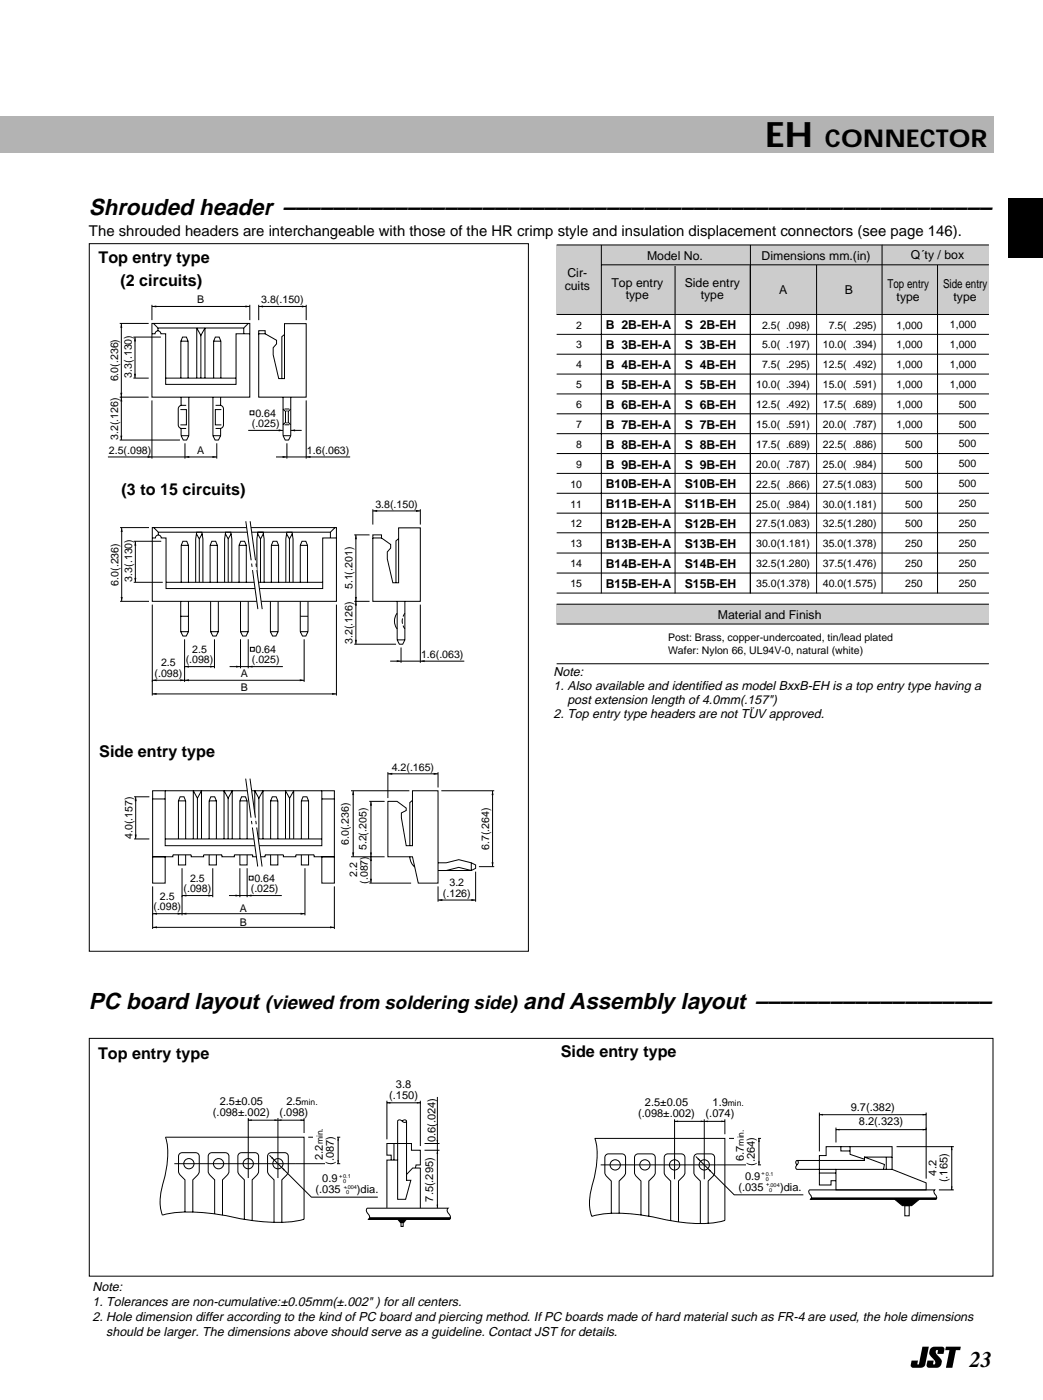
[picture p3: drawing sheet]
<svg xmlns="http://www.w3.org/2000/svg" width="210mm" height="282mm" viewBox="0 0 210 282" stroke-linecap="round" stroke-linejoin="round" font-family="sans-serif">
<path d="M202.9 40h7.1v12h-7.1z" fill-rule="evenodd" fill="#000"/>
<path d="M185.6 271.1h1.3l-.7 3.7a.9 .9 0 0 1-.9 .6h-1.5a.49 .49 0 0 1-.5-.6l.2-.9h1.2l-.1 .8h.3zM187.4 271.4l.6-.3h1.6a.49 .49 0 0 1 .5 .6l-.2 .9h-1.3l.1-.8-.3 .1a1.53 1.53 0 0 0 .8 1.5 1.18 1.18 0 0 1-.7 2h-1.5a.49 .49 0 0 1-.5-.6l.2-.9h1.2l-.1 .8 .4-.1a1.53 1.53 0 0 0-.9-1.5 1.21 1.21 0 0 1 .1-1.7zM190.4 271.1h3l-.2 .7h-.8l-.7 3.6h-1.3l.7-3.6h-.9z" fill="#000"/>
<path d="M0 23.3h200v7.4h-200z" fill="#b3b3b3"/>
<path d="M18 49.1h88.3v142.4h-88.3z" fill="none" stroke="#000" stroke-width=".2"/>
<g fill="#ccc">
<path d="M112 121.6h87v4h-87z"/>
<path d="M112 49.3h87v14h-87z"/>
</g>
<g fill="none" stroke="#000" stroke-width=".2">
<path d="M112 49.3h87M121 49.3v70.2M121 53.3h78M135.9 53.6v65.9M151 53.3v66.2M151 49.3v70.2M164.3 53.3v66.2M177.5 49.3v70.2M188.7 53.3v66.2M24.1 65.1h5.8M24.1 80h5.8M24.4 65.1v23.5"/>
<path d="M26.8 76.1h3.1M26.8 67.9h5.6M27.2 67.9v8.2M30.6 65.1h19.7v14.9h-19.7zM30.6 67.2h.6a.58 .58 0 0 1 .6-.6 .58 .58 0 0 1 .6 .6h.9v10.2h14.2v-10.2h2.8M30.6 61.4v3.1M30.6 61.7h19.7M30.9 65.1l.9 .9h17.3l.9-.9M31.8 66v.6M33.3 76.1h14.2M36.4 76.1v-7.4l.3-.8h.8l.4 .8v7.4M36.4 68.7h1.5"/>
<path d="M36.4 80v1.6M38 80v7.7M39.6 76.1v-10.1l.8 1.5 .8-1.5v10.1M40.4 67.5v8.6M42.8 80v7.7M43 76.1v-7.4l.3-.8h.8l.3 .8v7.4M43 68.7h1.4M44.4 80v1.6M49.1 66v1.2M50.3 61.4v3.1M52.1 66.6h1.3v.6h-1.3zM52.1 67.2v12.8h9.5v-14.8h-4.3v11h-1.2l-1.1-4.8v-1.4l.7-.8v-.7l-2.3-1.3"/>
<path d="M52.1 61.7h9.5M52.1 61.4v3.1M57 80v7.7M57.3 67.3l-.6 .5v8.4M58.5 80v7.7M61.6 61.4v3.1M112 63.3h87M112 67.3h87M112 71.3h87M112 75.3h87M112 79.3h87M21.7 92h21.9"/>
<path d="M24.1 88.6h12.1M30.6 80.6v11.7M36.3 82.5h1.2v3h-1.2M36.4 87.7l.5 .9h.7l.4-.9M36.4 86.2v1.5M36.4 87.7h1.6M37.2 89.3v3M37.5 81.6h-.9a.72 .72 0 0 0-.7 .7v3.2a.72 .72 0 0 0 .7 .8h.9M42.8 87.7l.5 .9h.7l.4-.9M42.8 87.7h1.6M43.4 81.6h.9a.72 .72 0 0 1 .7 .7v3.2a.72 .72 0 0 1-.7 .8h-.9M43.6 89.3v3"/>
<path d="M44.4 86.2v1.5M44.5 82.5h-1.2v3h1.2M50 86.7h7M50.3 82.7h.8v.8h-.8zM55.5 92h15M57 87.7l.4 .9h.7l.4-.9M57 82.4l.5 .4v2.2l-.5 .5M57 87.7h1.5M57.3 82.3h.9M57.3 85.5h.9M57.6 82.7h.3M57.6 85.1h.3"/>
<path d="M57.7 89.3v3M58.5 82.4l-.5 .4v2.2l.5 .5M58.5 86.7h2.2M61.6 80.6v11.7M112 83.3h87M112 87.3h87M112 91.3h87M112 95.3h87M112 99.3h87M24.2 106.2h5.8M24.5 106.2v14.9M26.9 117.2h5.9"/>
<path d="M26.9 109h5.5M27.2 109v8.2M30.6 106.2h37.1v14.9h-37.1zM30.6 108.3h.7a.58 .58 0 0 1 .6-.6 .58 .58 0 0 1 .5 .6h1v10.2h31.5v-10.2h2.8M30.9 106.2l1 .9h34.6l.9-.9M31.9 107.1v.6M33.4 117.2h31.5M36.5 117.2v-7.4l.3-.8h.8l.3 .8v7.4M36.5 109.8h1.4M42.3 117.2v-7.4l.3-.8h.8l.3 .8v7.4M42.3 109.8h1.4M48.1 117.2v-7.4l.4-.8h.7l.4 .8v7.4"/>
<path d="M48.1 109.8h1.5M51.7 117.2v-8.7l.2-1.4h1.1l.2 1.4v8.7M51.8 107.5l.6 1M52.4 108.5v8.7M53 107.5l-.6 1M54.6 117.2v-7.4l.4-.8h.7l.4 .8v7.4M54.6 109.8h1.5M60.4 117.2v-7.4l.4-.8h.7l.4 .8v7.4M60.4 109.8h1.5M66.5 107.1v1.2M71.3 107.7h3.1M71.6 107.7v22"/>
<path d="M75 107.7h1.8v.6h-1.8zM75 108.3v12.8h9.6v-14.8h-4.4v11h-1.1l-1.2-4.8v-1.4l.7-.8v-.7l-1.8-1.3M75 102.5v3.1M75 102.9h9.6M80.2 108.5l-.5 .4v8.4M84.6 102.5v3.1M112 111.3h87M112 103.3h87M112 107.3h87M112 115.4h87M112 119.4h87M24.2 121.1h5.8"/>
<path d="M30.6 121.7v18.3M30.6 137h30.6M30.6 139.7h37.1M36.4 127.2l.4 .9h.7l.4-.9M36.4 124.1h1.5M36.4 127.2h1.5M36.4 121.1v6.1M37.1 128.7v8.6M37.1 134.2h6.1M37.9 121.1v6.1M42.4 127.2l.4 .9h.7l.4-.9M42.4 127.2h1.5"/>
<path d="M42.4 121.1v6.1M43.2 128.7v5.8M43.9 121.1v6.1M46.2 134.2h10.7M48.4 127.2l.4 .9h.7l.5-.9M48.4 127.2h1.6M48.4 121.1v6.1M48.4 128.7v5.8M50 121.1v6.1M50 128.7v5.8M54.4 127.2l.5 .9h.6l.5-.9M54.4 127.2h1.6"/>
<path d="M54.4 121.1v6.1M56 121.1v6.1M60.4 127.2l.5 .9h.6l.5-.9M60.4 124.1h1.6M60.4 127.2h1.6M60.4 121.1v6.1M61.2 128.7v8.6M62 121.1v6.1M67.7 121.7v18.3M71.3 121.1h3.1M71.3 129.7h8.4M79.9 128.8l.5 .9h.6l.5-.9"/>
<path d="M79.9 121.1v7.7M79.9 128.8h1.6M81.5 121.1v7.7M112 121.6h87M112 133.6h87M112 125.6h87"/>
</g>
<g fill="#000">
<path d="M24.4 65.1l.2 .9h-.4zM24.2 79.1h.4l-.2 .9zM27.2 67.9l.2 .8h-.4zM27 75.3h.4l-.2 .8zM30.6 61.7l.9-.2v.4zM49.4 61.5l.9 .2-.9 .2zM52.1 61.7l.8-.2v.4zM60.7 61.5l.9 .2-.9 .2zM24.4 80l.2 .8h-.4zM24.2 87.7h.4l-.2 .9zM29.7 91.8l.9 .2-.9 .2zM37.2 92l.9-.2v.4z"/>
<path d="M42.8 91.8l.8 .2-.8 .2zM56.1 86.5l.9 .2-.9 .2zM56.9 91.8l.8 .2-.8 .2zM58.5 86.7l.9-.2v.4zM61.6 92l.9-.2v.4zM24.5 106.2l.2 .9h-.4zM27.2 109l.2 .9h-.4zM27 116.4h.4l-.2 .8zM71.6 107.7l.2 .9h-.4zM75 102.9l.9-.2v.4zM83.7 102.7l.9 .2-.9 .2zM24.3 120.2h.4l-.2 .9z"/>
<path d="M30.6 137l.9-.2v.4zM30.6 139.7l.9-.2v.4zM36.3 136.8l.8 .2-.8 .2zM37.1 134.2l.9-.2v.4zM37.1 137l.9-.2v.4zM42.3 134l.9 .2-.9 .2zM47.5 134l.9 .2-.9 .2zM50 134.2l.8-.2v.4zM60.3 136.8l.9 .2-.9 .2zM66.8 139.5l.9 .2-.9 .2zM71.6 121.1l.2 .8h-.4zM71.4 128.8h.4l-.2 .9z"/>
<path d="M71.4 120.2h.4l-.2 .9z"/>
</g>
<path d="M49.5 104.9h.8l2.5 17.7h-.9z" fill="#fff"/>
<g fill="none" stroke="#000" stroke-width=".2">
<path d="M39.4 117.2v-8.7l.2-1.4h1l.2 1.4v8.7M39.5 107.5l.6 1M40.1 108.5v8.7M40.7 107.5l-.6 1M45.2 117.2v-8.7l.2-1.4h1.1l.2 1.4v8.7M45.3 107.5l.6 1M45.9 108.5v8.7M46.5 107.5l-.6 1M49.5 104.9l1 7.9M50.3 104.9l1.1 7.9M50.6 113.5l.1 .6M50.8 114.8l1.1 7.8"/>
<path d="M51.5 113.5l.1 .6M51.7 114.8l1.1 7.8M57.5 117.2v-8.7l.2-1.4h1.1l.2 1.4v8.7M57.7 107.5l.5 1M58.2 108.5v8.7M58.8 107.5l-.6 1M50.4 130.3h.8v.8h-.8zM78.5 133.1h14.9M79.9 123.5a2.51 2.51 0 0 0 0 3.1M80.7 130.4v3M81 124.5v1.1M81.1 126l.4 .6"/>
<path d="M81.5 123.5l-.4 .6M84.6 121.7v11.7"/>
</g>
<path d="M79.8 132.9l.9 .2-.9 .2zM84.6 133.1l.9-.2v.4z" fill="#000"/>
<g fill="#fff">
<path d="M31.4 134.6h5v2h-5z"/>
<path d="M37.7 131.9h4.9v1.9h-4.9z"/>
</g>
<g fill="none" stroke="#000" stroke-width=".2">
<path d="M30.7 159.2h2.5v11.1h31.6v-11.1h2.5v13.3h-4.1v-.4h-3.7v.4h-2.5v-.4h-3.7v.4h-2.5v-.4h-3.6v.4h-2.5v-.4h-3.7v.4h-2.5v-.4h-3.7v.4h-4.1zM33.2 159.2h31.6M30.7 172.5h2.5v5.3h-2.5zM30.7 160.9h2.5M33.2 168.9h31.6M35.9 168.9v-7.7l.3-.8h.8l.4 .8v7.7M35.9 172.1v2h1.5v-2M35.9 161.2h1.5M38.9 168.9v-9.7l.8 1.5 .9-1.5v9.7M39.7 160.7v8.2M42.1 168.9v-7.7l.3-.8h.8l.3 .8v7.7M42.1 172.1v2h1.4v-2"/>
<path d="M42.1 161.2h1.4M45.1 168.9v-9.7l.8 1.5 .8-1.5v9.7M45.9 160.7v8.2M48.3 168.9v-7.7l.3-.8h.8l.3 .8v7.7M48.3 172.1v2h1.4v-2M48.3 161.2h1.4M51.3 168.9v-9.7l.8 1.5 .8-1.5v9.7M52.1 160.7v8.2M54.5 168.9v-7.7l.3-.8h.8l.3 .8v7.7M54.5 172.1v2h1.4v-2M54.5 161.2h1.4M57.5 168.9v-9.7l.8 1.5 .8-1.5v9.7"/>
<path d="M58.3 160.7v8.2M60.6 168.9v-7.7l.4-.8h.8l.3 .8v7.7M60.6 172.1v2h1.5v-2M60.6 161.2h1.5M64.8 172.5h2.5v5.3h-2.5zM64.8 160.9h2.5M78.1 161.3h1.8l1.8 1.4v.5l-.9 .5v.9l.9 5.7h1.3v-11.1h5.2v18.6h-4l-1.2-5.3h-4.9zM82.5 172.5a2.76 2.76 0 0 0 .9 2M83 161.1l-.5 .5v8.7M88.2 173.7h1.6l2.5-.6 2.5 .6M88.2 175.3h1.6l2.5-.7 2.5 .7zM94.8 173.7l.9 .4v.7l-.9 .5"/>
<path d="M94.8 173.7v1.6"/>
</g>
<path d="M49.4 156.8h.9l2.4 17.7h-.8z" fill="#fff"/>
<g fill="none" stroke="#000" stroke-width=".2">
<path d="M49.4 156.8l1.1 7.8M50.3 156.8l1.1 7.8M70.6 159.2h11.8M71.1 159.2v13.3M78.1 155.5v5.2M78.1 155.8h10.1M88.2 155.5v3M88.8 159.2h10.7M99.1 159.2v15.3M27 160.4h3.1M27 168.9h3.1M27.3 160.4v8.5"/>
<path d="M30.7 178.5v8.5M36.6 174.8v9.5M42.8 174.8v5.8M48.3 174.8v5.8M49.7 174.8v5.8M50.2 176.4h.7v.8h-.7zM50.6 165.3l.1 .6M50.8 166.6l1.1 7.9M51.5 165.3l.1 .6M51.7 166.6l1 7.9M61.4 174.8v9.5M67.3 178.5v8.5"/>
<path d="M70.6 172.5h6.8M74.3 161.3h3.1M74.3 177.8h8.4M74.7 161.3v16.5M88.2 178.5v3M95.7 175.5v6M96.4 174.5h3.1M30.7 184h30.7M30.7 186.7h36.6M36.6 180.3h6.2M46.1 180.3h10.6M88.2 181.2h7.5"/>
<path d="M18 209.1h181.8v47.8h-181.8zM33.3 229h27.9v16.5a30.9 30.9 0 0 1-13.3-.2 37.6 37.6 0 0 0-14.2-.9l-1 .2a12.5 12.5 0 0 1 .5-7.8 15.5 15.5 0 0 0 .1-7.8zM35.1 234.3h33.4M50 225.1v12.1M50 225.5h11.2M54.2 232.6l8.5 8.4h13.3M55.9 225.1v12.1M61.2 225.1v3M62 229h6.5M68.1 229v5.3M77.9 221.6v7.8M77.9 222h6.7"/>
<path d="M79.3 230.2h-1.4v2.4h.8v1M80 233.6v-3.4h1.8v7.4M80.9 225.7l-.5-.2-.4 .2v4.5h-.7v3.4M80.9 225.7l.5 .3 .4-.3M80.9 225.7l.5-.2 .4 .2M81.8 225.7v4.5h1v1.4h1.8v2.9h-.9l-.1 .7M84.6 221.6v9.1M85.4 230.2h3M85.4 231.6h3M88 220.9v22.4M37.2 244v-6.5a2.64 2.64 0 0 1-1.3-1.6v-3.1a.72 .72 0 0 1 .8-.7h2.7a.72 .72 0 0 1 .7 .7v3.1a2.64 2.64 0 0 1-1.3 1.6v6.6M43.2 244.4v-6.9a2.64 2.64 0 0 1-1.3-1.6v-3.1a.72 .72 0 0 1 .7-.7h2.7a.72 .72 0 0 1 .8 .7v3.1a2.64 2.64 0 0 1-1.3 1.6v7.1"/>
<path d="M49.2 245.5v-8a2.64 2.64 0 0 1-1.3-1.6v-3.1a.72 .72 0 0 1 .7-.7h2.7a.72 .72 0 0 1 .7 .7v3.1a2.64 2.64 0 0 1-1.3 1.6v8.2M55.1 246.1v-8.6a2.64 2.64 0 0 1-1.3-1.6v-3.1a.72 .72 0 0 1 .8-.7h2.7a.72 .72 0 0 1 .7 .7v3.1a2.64 2.64 0 0 1-1.3 1.6v8.6M73.9 243.3h16.3a.91 .91 0 0 0 .3 1.3l.1 .6-.1 .3h-16.3a.91 .91 0 0 0-.3-1.4l-.2-.6zM77.9 243.3v-9.7h2.1v7.9h1.6l1.1-3.9h-.9v-1.1l1.2-1.3h1.6v8.1M80.7 246.2h.4v.7h-.4z"/>
<circle cx="38" cy="234.3" r="1.03"/>
<circle cx="44" cy="234.3" r="1.03"/>
<circle cx="50" cy="234.3" r="1.03"/>
<circle cx="55.9" cy="234.3" r="1.03"/>
</g>
<g fill="#000">
<path d="M78.1 155.8l.8-.2v.4zM87.3 155.6l.9 .2-.9 .2zM27.3 160.4l.2 .9h-.4zM27.1 168h.4l-.2 .9zM71.1 159.2l.2 .9h-.4zM70.9 171.6h.4l-.2 .9zM74.7 161.3l.2 .9h-.4zM74.7 172.5l.2 .9h-.4zM74.5 176.9h.4l-.2 .9zM74.5 171.6h.4l-.2 .9zM99.1 159.2l.2 .9h-.4zM98.9 173.6h.4l-.2 .9z"/>
<path d="M30.7 184l.9-.2v.4zM30.7 186.7l.9-.2v.4zM35.8 183.8l.8 .2-.8 .2zM36.6 180.3l.9-.2v.4zM36.6 184l.9-.2v.4zM41.9 180.1l.9 .2-.9 .2zM47.4 180.1l.9 .2-.9 .2zM49.7 180.3l.9-.2v.4zM60.5 183.8l.9 .2-.9 .2zM66.4 186.5l.9 .2-.9 .2zM88.2 181.2l.8-.2v.4zM94.8 181l.9 .2-.9 .2z"/>
<path d="M50 225.5l.7-.1v.3zM54.8 232.9l.4 .7-.6-.4zM55.2 225.4l.7 .1-.7 .2zM55.9 225.5l.7-.1v.3zM56.7 235l.6 .4-.2 .3zM60.5 225.4l.7 .1-.7 .2zM68.1 229l.1 .7h-.3zM67.9 233.6h.3l-.1 .7zM77.9 222l.7-.1v.3zM83.9 221.9l.7 .1-.7 .2zM87.9 229.5h.3l-.2 .7zM88 231.6l.2 .7h-.3z"/>
<path d="M87.9 242.5h.3l-.2 .8z"/>
</g>
<path d="M74.4 245.2h16.2l-.1 .3h-16.3zM80 245.5h1.8l-.6 .7h-.6z" fill="#000" stroke="#000" stroke-width=".2"/>
<g fill="#fff">
<path d="M63 227.5h2.4v6.2h-2.4z"/>
<path d="M65.4 228.3h2.4v6.3h-2.4z"/>
</g>
<g fill="none" stroke="#000" stroke-width=".2">
<path d="M119.7 229.2h26.2v16.5a26.2 26.2 0 0 1-12.2-.2 34.5 34.5 0 0 0-13.6-.9l-1 .3a12.5 12.5 0 0 1 .5-7.9 15.5 15.5 0 0 0 .1-7.8zM120.9 234.5h32.3M135.8 225.4v12M135.8 225.8h10.1M140 232.8l7.8 7.8h13.9M141.7 225.4v12M145.9 225.4v3M146.7 229.2h6.5M152.7 229.2v5.3M160.4 234.5l-.3 .5 .3 .4h4.5v.8h3.3M160.4 233.6l.3 .4-.3 .5M160.4 233.6l-.3 .4 .3 .5"/>
<path d="M162.9 239.6h25.2a.76 .76 0 0 0 .3 1.1l.1 .5-.2 .3h-25.1a.76 .76 0 0 0-.3-1.2l-.1-.5zM164.9 236.2v2.4h2.3v-.9h1M164.9 224v7.8M164.9 224.4h21.5M168.2 227v3M168.2 227.4h18.2M169.2 230.9h1.9M171.1 231.7h-1.9v-.8h-2.9v1.8h-1.4v.9h-4.5M171.1 233.6h2.9v-.6l4 1.4-.2 1h-9.6v4.2h18.2v-1.4l-6.9-2.8h-1.7M174 233.6h-9.1v1.8h3.3M174 233h5.5v-2.1h-8.4v1.5l2.9 1M178.4 233v2.4"/>
<path d="M179.5 233v2.4M180.4 230.9h11.6M186.4 224v13.3M188.9 239.6h3.1M191.5 230.9v8.7M123 244.3v-6.5a2.64 2.64 0 0 1-1.3-1.7v-3.1a.72 .72 0 0 1 .7-.7h2.8a.72 .72 0 0 1 .7 .7v3.1a2.64 2.64 0 0 1-1.3 1.7v6.5M129 244.7v-6.9a2.64 2.64 0 0 1-1.3-1.7v-3.1a.72 .72 0 0 1 .7-.7h2.7a.72 .72 0 0 1 .8 .7v3.1a2.64 2.64 0 0 1-1.3 1.7v7.1M135 245.8v-8a2.64 2.64 0 0 1-1.3-1.7v-3.1a.72 .72 0 0 1 .7-.7h2.7a.72 .72 0 0 1 .7 .7v3.1a2.64 2.64 0 0 1-1.3 1.7v8.2M142.5 246.3v-8.5a2.64 2.64 0 0 0 1.3-1.7v-3.1a.72 .72 0 0 0-.7-.7h-2.7a.72 .72 0 0 0-.8 .7v3.1a2.64 2.64 0 0 0 1.3 1.7v8.5M182.1 242.7h.9v2.1h-.9z"/>
<circle cx="123.8" cy="234.5" r="1.03"/>
<circle cx="129.8" cy="234.5" r="1.03"/>
<circle cx="135.8" cy="234.5" r="1.03"/>
<circle cx="141.7" cy="234.5" r="1.03"/>
</g>
<g fill="#000">
<path d="M135.8 225.8l.7-.2v.3zM140.4 233.4l.2-.2 .4 .6zM141 225.6l.7 .2-.7 .1zM141.7 225.8l.7-.2v.3zM142.5 235.3l.6 .4-.2 .2zM145.2 225.6l.7 .2-.7 .1zM152.7 229.2l.2 .7h-.3zM152.6 233.8h.3l-.2 .7zM164.9 224.4l.7-.1v.3zM168.2 227.4l.7-.1v.3zM185.7 227.3l.7 .1-.7 .2zM185.7 224.3l.7 .1-.7 .2z"/>
<path d="M191.4 238.9h.3l-.2 .7zM191.5 230.9l.2 .7h-.3z"/>
</g>
<path d="M163.3 241.2h25.2l-.2 .3h-25.1zM180 241.5h5l-1.5 1.2h-1.9z" fill="#000" stroke="#000" stroke-width=".2"/>
<g fill="#fff">
<path d="M147.7 227.7h2.4v6.3h-2.4z"/>
<path d="M150.1 228.5h2.4v6.3h-2.4z"/>
</g>
<text font-size="7.1" x="154.1" y="29.7">EH</text>
<text font-size="4.9" x="166" y="29.7">CONNECTOR</text>
<g font-size="4.6">
<text x="17.9" y="43.2">Shrouded header –––––––––––––––––––––––––––––––––––––––––––––––––––––––––</text>
<text x="17.9" y="203.2">PC board layout</text>
<text x="105.3" y="203.2">and Assembly layout –––––––––––––––––––</text>
</g>
<text font-size="4.5" x="195.2" y="275.2">23</text>
<text font-size="3.8" x="53.4" y="203.2">(viewed from soldering side)</text>
<g font-size="3.2">
<text x="19.8" y="53">Top entry type</text>
<text x="24.2" y="57.5">(2 circuits)</text>
<text x="24.5" y="99.7">(3 to 15 circuits)</text>
<text x="20" y="152.3">Side entry type</text>
<text x="19.7" y="213.3">Top entry type</text>
<text x="112.9" y="212.9">Side entry type</text>
</g>
<text font-size="3" x="17.9" y="47.5">The shrouded headers are interchangeable with those of the HR crimp style and insulation displacement connectors (see page 146).</text>
<g font-size="2.6">
<text x="111.4" y="136">Note:</text>
<text x="111.4" y="138.8">1. Also available and identified as model BxxB-EH is a top entry type having a</text>
<text x="114.2" y="141.7">post extension length of 4.0mm(.157&quot;)</text>
<text x="111.4" y="144.5">2. Top entry type headers are not TUV approved.</text>
<text x="150.7" y="144.1">¨</text>
<text x="18.6" y="263">1. Tolerances are non-cumulative:±0.05mm(±.002&quot; ) for all centers.</text>
<text x="18.6" y="260">Note:</text>
<text x="18.6" y="266">2. Hole dimension differ according to the kind of PC board and piercing method. If PC boards made of hard material such as FR-4 are used, the hole dimensions</text>
<text x="21.4" y="269">should be larger. The dimensions above should serve as a guideline. Contact JST for details.</text>
</g>
<g font-size="2.5">
<text x="130.2" y="52.4">Model No.</text>
<text x="153.3" y="52.4">Dimensions mm.(in)</text>
<text x="183.3" y="52.2">Q´ty / box</text>
<text x="113.6" y="58.3">cuits</text>
<text x="114.2" y="55.9">Cir-</text>
<text x="123.1" y="57.8">Top entry</text>
<text x="137.8" y="57.8">Side entry</text>
<text x="156.8" y="59.1">A</text>
<text x="170" y="59.1">B</text>
<text x="178.6" y="58.1">Top entry</text>
<text x="189.8" y="58.1">Side entry</text>
<text x="125.9" y="60.3">type</text>
<text x="141" y="60.3">type</text>
<text x="180.4" y="60.5">type</text>
<text x="191.9" y="60.5">type</text>
<text x="121.9" y="66.3">B 2B-EH-A</text>
<text x="121.9" y="70.3">B 3B-EH-A</text>
<text x="137.8" y="66.3">S 2B-EH</text>
<text x="137.8" y="70.3">S 3B-EH</text>
<text x="121.9" y="74.3">B 4B-EH-A</text>
<text x="137.8" y="74.3">S 4B-EH</text>
<text x="121.9" y="78.3">B 5B-EH-A</text>
<text x="121.9" y="82.3">B 6B-EH-A</text>
<text x="137.8" y="78.3">S 5B-EH</text>
<text x="137.8" y="82.3">S 6B-EH</text>
<text x="121.9" y="86.3">B 7B-EH-A</text>
<text x="137.8" y="86.3">S 7B-EH</text>
<text x="121.9" y="90.3">B 8B-EH-A</text>
<text x="121.9" y="94.3">B 9B-EH-A</text>
<text x="137.8" y="90.3">S 8B-EH</text>
<text x="137.8" y="94.3">S 9B-EH</text>
<text x="121.9" y="98.4">B10B-EH-A</text>
<text x="137.8" y="98.4">S10B-EH</text>
<text x="121.9" y="102.4">B11B-EH-A</text>
<text x="121.9" y="106.4">B12B-EH-A</text>
<text x="137.8" y="102.4">S11B-EH</text>
<text x="137.8" y="106.4">S12B-EH</text>
<text x="121.9" y="110.4">B13B-EH-A</text>
<text x="137.8" y="110.4">S13B-EH</text>
<text x="121.9" y="114.4">B14B-EH-A</text>
<text x="121.9" y="118.4">B15B-EH-A</text>
<text x="137.8" y="114.4">S14B-EH</text>
<text x="137.8" y="118.4">S15B-EH</text>
<text x="144.5" y="124.6">Material and Finish</text>
</g>
<g font-size="2.2">
<text x="78.3" y="221.2">(.150)</text>
<text x="79.7" y="219">3.8</text>
<text x="42.9" y="224.7">(.098±.002)</text>
<text x="44.2" y="222.5">2.5±0.05</text>
<text x="56.2" y="224.7">(.098)</text>
<text x="57.6" y="222.5">2.5</text>
<text x="128.4" y="224.9">(.098±.002)</text>
<text x="129.8" y="222.7">2.5±0.05</text>
<text x="142" y="224.9">(.074)</text>
<text x="143.4" y="222.7">1.9</text>
<text x="171.2" y="223.6">9.7(.382)</text>
<text x="172.9" y="226.6">8.2(.323)</text>
<text x="65" y="233.5" transform="rotate(-90 65 233.5)">2.2</text>
<text x="87.6" y="230" transform="rotate(-90 87.6 230)">0.6(.024)</text>
<text x="149.7" y="233.7" transform="rotate(-90 149.7 233.7)">6.7</text>
<text x="64.9" y="238">0.9</text>
<text x="67.2" y="234.5" transform="rotate(-90 67.2 234.5)">(.087)</text>
<text x="148.6" y="239.7">(.035</text>
<text x="149.9" y="237.5">0.9</text>
<text x="151.9" y="234.8" transform="rotate(-90 151.9 234.8)">(.264)</text>
<text x="157" y="239.7">)dia.</text>
<text x="188.5" y="236.7" transform="rotate(-90 188.5 236.7)">4.2</text>
<text x="190.7" y="238.1" transform="rotate(-90 190.7 238.1)">(.165)</text>
<text x="63.5" y="240.2">(.035</text>
<text x="71.8" y="240.2">)dia.</text>
<text x="87.2" y="241.9" transform="rotate(-90 87.2 241.9)">7.5(.295)</text>
</g>
<g font-size="2.1">
<text x="39.7" y="61">B</text>
<text x="52.6" y="61">3.8(.150)</text>
<text x="116" y="66.1">2</text>
<text x="116" y="70.1">3</text>
<text x="153.4" y="66.1">2.5( .098)</text>
<text x="153.4" y="70.1">5.0( .197)</text>
<text x="165.6" y="70.1">10.0( .394)</text>
<text x="166.8" y="66.1">7.5( .295)</text>
<text x="180.4" y="66.1">1,000</text>
<text x="180.4" y="70.1">1,000</text>
<text x="191.2" y="66.1">1,000</text>
<text x="191.2" y="70.1">1,000</text>
<text x="23.8" y="76.8" transform="rotate(-90 23.8 76.8)">6.0(.236)</text>
<text x="26.5" y="76" transform="rotate(-90 26.5 76)">3.3(.130)</text>
<text x="116" y="74.2">4</text>
<text x="153.4" y="74.2">7.5( .295)</text>
<text x="165.6" y="74.2">12.5( .492)</text>
<text x="180.4" y="74.2">1,000</text>
<text x="191.2" y="74.1">1,000</text>
<text x="51.4" y="83.9">0.64</text>
<text x="116" y="78.2">5</text>
<text x="116" y="82.2">6</text>
<text x="152.2" y="78.2">10.0( .394)</text>
<text x="152.2" y="82.2">12.5( .492)</text>
<text x="165.6" y="78.2">15.0( .591)</text>
<text x="165.6" y="82.2">17.5( .689)</text>
<text x="180.4" y="78.2">1,000</text>
<text x="180.4" y="82.2">1,000</text>
<text x="191.2" y="78.1">1,000</text>
<text x="192.9" y="82.1">500</text>
<text x="23.8" y="88.5" transform="rotate(-90 23.8 88.5)">3.2(.126)</text>
<text x="50.7" y="86">(.025)</text>
<text x="116" y="86.2">7</text>
<text x="152.2" y="86.2">15.0( .591)</text>
<text x="165.6" y="86.2">20.0( .787)</text>
<text x="180.4" y="86.2">1,000</text>
<text x="192.9" y="86.1">500</text>
<text x="21.9" y="91.3">2.5(.098)</text>
<text x="39.7" y="91.3">A</text>
<text x="61.8" y="91.3">1.6(.063)</text>
<text x="116" y="90.2">8</text>
<text x="116" y="94.2">9</text>
<text x="152.2" y="90.2">17.5( .689)</text>
<text x="152.2" y="94.2">20.0( .787)</text>
<text x="165.6" y="90.2">22.5( .886)</text>
<text x="165.6" y="94.2">25.0( .984)</text>
<text x="182.2" y="90.2">500</text>
<text x="182.2" y="94.2">500</text>
<text x="192.9" y="90.1">500</text>
<text x="192.9" y="94.1">500</text>
<text x="114.8" y="98.2">10</text>
<text x="152.2" y="98.2">22.5( .866)</text>
<text x="165.6" y="98.2">27.5(1.083)</text>
<text x="182.2" y="98.2">500</text>
<text x="192.9" y="98.1">500</text>
<text x="75.5" y="102.2">3.8(.150)</text>
<text x="114.8" y="102.2">11</text>
<text x="114.8" y="106.2">12</text>
<text x="152.2" y="102.2">25.0( .984)</text>
<text x="152.2" y="106.2">27.5(1.083)</text>
<text x="165.6" y="102.2">30.0(1.181)</text>
<text x="165.6" y="106.2">32.5(1.280)</text>
<text x="182.2" y="102.2">500</text>
<text x="182.2" y="106.2">500</text>
<text x="192.9" y="102.1">250</text>
<text x="192.9" y="106.1">250</text>
<text x="114.8" y="110.2">13</text>
<text x="152.2" y="110.2">30.0(1.181)</text>
<text x="165.6" y="110.2">35.0(1.378)</text>
<text x="182.2" y="110.2">250</text>
<text x="192.9" y="110.1">250</text>
<text x="23.8" y="117.9" transform="rotate(-90 23.8 117.9)">6.0(.236)</text>
<text x="26.6" y="117.1" transform="rotate(-90 26.6 117.1)">3.3(.130)</text>
<text x="71" y="118.6" transform="rotate(-90 71 118.6)">5.1(.201)</text>
<text x="114.8" y="114.2">14</text>
<text x="114.8" y="118.2">15</text>
<text x="152.2" y="114.2">32.5(1.280)</text>
<text x="152.2" y="118.2">35.0(1.378)</text>
<text x="165.6" y="114.2">37.5(1.476)</text>
<text x="165.6" y="118.2">40.0(1.575)</text>
<text x="182.2" y="114.2">250</text>
<text x="182.2" y="118.2">250</text>
<text x="192.9" y="114.1">250</text>
<text x="192.9" y="118.1">250</text>
<text x="38.7" y="131.4">2.5</text>
<text x="51.4" y="131.4">0.64</text>
<text x="71" y="129.7" transform="rotate(-90 71 129.7)">3.2(.126)</text>
<text x="134.4" y="129.1">Post: Brass, copper-undercoated, tin/lead plated</text>
<text x="134.4" y="131.6">Wafer: Nylon 66, UL94V-0, natural (white)</text>
<text x="31.1" y="136.3">(.098)</text>
<text x="32.4" y="134.2">2.5</text>
<text x="37.4" y="133.5">(.098)</text>
<text x="48.5" y="136.3">A</text>
<text x="50.7" y="133.6">(.025)</text>
<text x="84.7" y="132.5">1.6(.063)</text>
<text x="48.5" y="139.1">B</text>
<text x="78.8" y="155.1">4.2(.165)</text>
<text x="26.6" y="168.9" transform="rotate(-90 26.6 168.9)">4.0(.157)</text>
<text x="70.2" y="170.1" transform="rotate(-90 70.2 170.1)">6.0(.236)</text>
<text x="73.8" y="171.2" transform="rotate(-90 73.8 171.2)">5.2(.205)</text>
<text x="98.5" y="171.1" transform="rotate(-90 98.5 171.1)">6.7(.264)</text>
<text x="36.9" y="179.6">(.098)</text>
<text x="38.2" y="177.5">2.5</text>
<text x="50.5" y="179.6">(.025)</text>
<text x="51.2" y="177.5">0.64</text>
<text x="71.9" y="176.6" transform="rotate(-90 71.9 176.6)">2.2</text>
<text x="74" y="177.9" transform="rotate(-90 74 177.9)">(.087)</text>
<text x="90.5" y="178.4">3.2</text>
<text x="30.9" y="183.3">(.098)</text>
<text x="32.2" y="181.2">2.5</text>
<text x="48.3" y="183.6">A</text>
<text x="89.1" y="180.6">(.126)</text>
<text x="48.3" y="186.4">B</text>
</g>
<g font-size="1.7">
<text x="60.7" y="222.5">min.</text>
<text x="146.4" y="222.7">min.</text>
<text x="65" y="230.4" transform="rotate(-90 65 230.4)">min.</text>
<text x="149.7" y="230.7" transform="rotate(-90 149.7 230.7)">min.</text>
</g>
<g font-size="1.1">
<text x="68.2" y="237.1">+0.1</text>
<text x="69.1" y="238.2">0</text>
<text x="69.2" y="239.3">+.004</text>
<text x="153.3" y="236.6">+ 0.1</text>
<text x="154.2" y="237.8">0</text>
<text x="154.2" y="238.8">+.004</text>
<text x="154.8" y="240">0</text>
<text x="69.7" y="240.5">0</text>
</g>
</svg>
